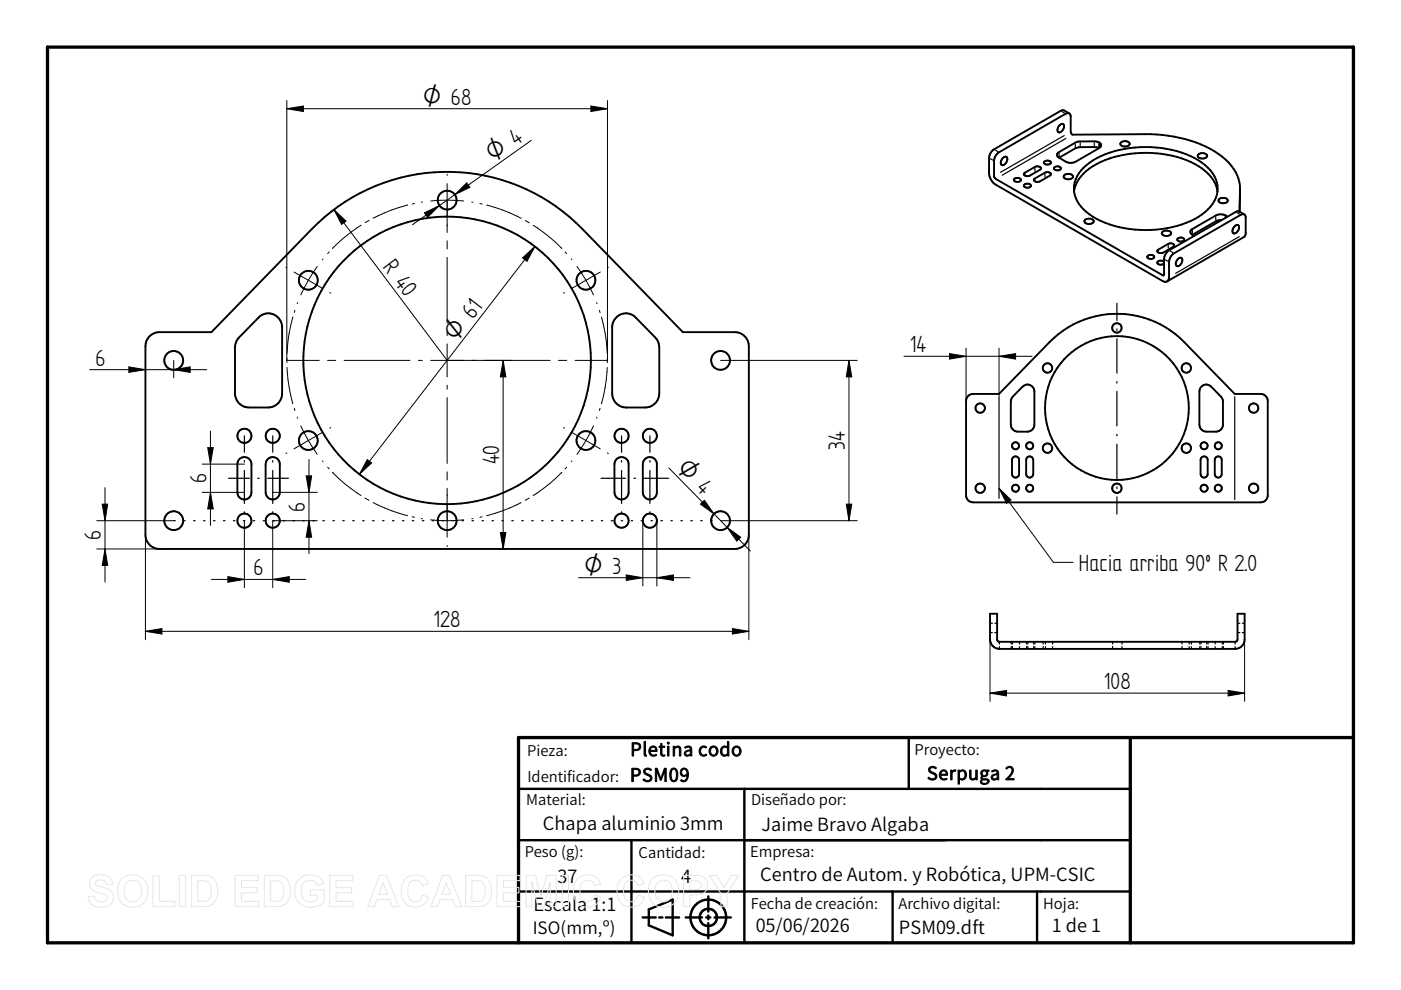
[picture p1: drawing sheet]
<svg xmlns="http://www.w3.org/2000/svg" width="297mm" height="210mm" viewBox="0 0 297 210" stroke-linecap="round" stroke-linejoin="round" font-family="sans-serif">
<path d="M10.1 10h276.9v189.9h-276.9zM239.6 156.4v43.5M287 156.4h-177.1v43.5" fill="none" stroke="#000" stroke-width=".7"/>
<g fill="none" stroke="#000" stroke-width=".51">
<path d="M192.7 156.4v10.9M109.9 167.3h129.7M109.9 178.1h129.7M133.9 178.1v21.8M157.8 167.3v32.6M109.9 189h129.7M136.3 194.5h2.7M137.6 192.8l5-2.1v7.6l-5-2.1zM139.8 194.5h.7M141.2 194.5h2.8M145.4 194.5h3.4M149.7 194.5h.9"/>
<path d="M150.2 190.1v3.2M150.2 194.1v.8M150.2 195.7v3.3M151.5 194.5h3.5M189.2 189v10.9M219.9 189v10.9"/>
<circle cx="150.2" cy="194.5" r="3.8"/>
<circle cx="150.2" cy="194.5" r="1.84"/>
</g>
<g fill="none" stroke="#000" stroke-width=".4">
<path d="M212.6 33.5a.53 .53 0 0 1 .8-.2 .53 .53 0 0 1 .1 .7 .9 .9 0 0 1-1.2 .9l-.1-.7zM215.1 37.9a.93 .93 0 0 1 1.4 .2 .85 .85 0 0 1-1.5 0zM217.1 36.7l2.3-1.3a.72 .72 0 0 1 .8-.2 .72 .72 0 0 1 .4 .7l-2.2 1.3a.71 .71 0 0 1-.8 .2 .71 .71 0 0 1-.5-.7zM217.2 39.2a.93 .93 0 0 1 1.4 .2 .85 .85 0 0 1-1.5-.1zM219.3 38l2.2-1.4a.71 .71 0 0 1 .8-.1 .71 .71 0 0 1 .5 .6l-2.3 1.4a.72 .72 0 0 1-.8 .1 .72 .72 0 0 1-.4-.6zM221.4 34.3a.91 .91 0 0 1 1.4 .2 .82 .82 0 0 1-.7 .4 .82 .82 0 0 1-.8-.5zM223.5 35.5a.92 .92 0 0 1 1.4 .2 .81 .81 0 0 1-.7 .4 .81 .81 0 0 1-.7-.5zM224.7 26.6a.52 .52 0 0 1 .7-.3 .52 .52 0 0 1 .2 .8 .9 .9 0 0 1-1.3 .8l-.1-.6zM225.7 37.1a1.26 1.26 0 0 1 1.8 .3 1.16 1.16 0 0 1-2 0zM226.7 24l-1-.6-.8 .1-14.4 8.3-.6 .8-.2 .6v3.5a3.2 3.2 0 0 0 1.4 2.5l35.4 20.4 .5 .2 .5-.1M229.7 35.6a19.3 19.3 0 0 1 13.2-4.4 20.2 20.2 0 0 1 12.6 3.8 6 6 0 0 1 0 9.9 20.8 20.8 0 0 1-13.7 3.8 18.8 18.8 0 0 1-12.1-4.3 5.8 5.8 0 0 1 0-8.8zM233 31.4l-1-.2h-3.4l-.6 .3-3.4 1.9"/>
<path d="M233 31.4l-5.5 3.1-1.3-.1-1.6-1M233 30.2l.5 .5-.1 .4-.4 .3M233 30.2l-1-.2-3.7 .1-4 2.3-.2 .5 .5 .5M233 30.2v1.2M237.7 30.2a1.25 1.25 0 0 1 1.8 .3 1.14 1.14 0 0 1-2 0zM254.1 32.7a1.26 1.26 0 0 1 1.8 .3 1.16 1.16 0 0 1-2 0zM262.9 40l-.1 4.9 .1-4.8a9.7 9.7 0 0 0-5.4-8 28.2 28.2 0 0 0-14.8-3.7l-15.3 .2-.4-.7v-3.4l-.4-.5h-.4l-14.6 8.4-.6 .8-.2 .6v3.7l.3 .4 35.5 20.5 .2-.3v-3.5l.2-.6 .6-.7 14.4-8.4h.8l1 .6M230.1 46.6a1.25 1.25 0 0 1 1.8 .3 1.14 1.14 0 0 1-2 0zM243.4 54.2a.85 .85 0 0 1 1.3 .3 .9 .9 0 0 1-1.5 0zM245.4 53.1l2.3-1.4a.7 .7 0 0 1 .8-.2 .7 .7 0 0 1 .4 .7l-2.3 1.4a.71 .71 0 0 1-.7 .1 .71 .71 0 0 1-.5-.6zM246.5 49.1a1.26 1.26 0 0 1 1.8 .4 1.16 1.16 0 0 1-2 0zM246.8 55.5a.91 .91 0 0 0-1.4 .2 .91 .91 0 0 0 1.4 .1"/>
<path d="M248.7 53.9l14.4-8.3 .6-.2 .3 .3 .1 3.7-.2 .7-16.4 9.6 .3-.6 .1-3.9 .2-.6zM249.7 50.5a.83 .83 0 0 1 1.4 .4 .78 .78 0 0 1-.8 .4 .78 .78 0 0 1-.7-.6zM249.7 54.9a.53 .53 0 0 1 .8-.2 .53 .53 0 0 1 .2 .7 .9 .9 0 0 1-1.3 .9l-.1-.7zM252.8 49.8l.4 .2M258.1 40.6a8.2 8.2 0 0 0-4.8-5.8 23.8 23.8 0 0 0-21.6 .4 8 8 0 0 0-4 5.4M258.5 42.2a1.25 1.25 0 0 1 1.8 .3 1.14 1.14 0 0 1-2 0zM259 46.7l-1.2 .2-5 2.9M259.9 45.7l-.9-.3-1 .2-5.2 3-.4 .5 .1 .3 .3 .4M259.9 45.7v.5M259.9 45.7l.3 .3M261.8 48a.53 .53 0 0 1 .7-.3 .53 .53 0 0 1 .2 .8 .93 .93 0 0 1-1.3 .9l-.1-.7zM31.5 71.5a3.1 3.1 0 0 1 2.3-1.1h11l21.4-21.9a40 40 0 0 1 57.2 0l21.4 21.9h11a2.97 2.97 0 0 1 3 3v40a3 3 0 0 1-3 3h-122a2.97 2.97 0 0 1-3-3v-40a2.9 2.9 0 0 1 .7-1.9z"/>
<path d="M54.8 67.3a2.9 2.9 0 0 1 3.2-.6 2.9 2.9 0 0 1 1.8 2.7v14a2.97 2.97 0 0 1-3 3h-4a3 3 0 0 1-3-3v-9.7l.2-1 .7-1.1zM130.8 67.1a2.82 2.82 0 0 1 4 .2l4.1 4.3 .7 1.1 .2 1v9.7a2.97 2.97 0 0 1-3 3h-4a2.97 2.97 0 0 1-3-3v-14a2.98 2.98 0 0 1 1-2.3zM50.7 97.4a1.5 1.5 0 0 1 1.6-.4 1.5 1.5 0 0 1 1 1.4v6a1.49 1.49 0 0 1-1.5 1.5 1.49 1.49 0 0 1-1.5-1.5v-6zM56.7 97.4a1.51 1.51 0 0 1 1.7-.4 1.51 1.51 0 0 1 .9 1.4v6a1.5 1.5 0 0 1-1.5 1.5 1.5 1.5 0 0 1-1.5-1.5v-6zM130.7 97.4a1.51 1.51 0 0 1 1.6-.4 1.51 1.51 0 0 1 1 1.4v6a1.5 1.5 0 0 1-1.5 1.5 1.5 1.5 0 0 1-1.5-1.5v-6zM136.7 97.4a1.49 1.49 0 0 1 1.6-.4 1.49 1.49 0 0 1 1 1.4v6a1.49 1.49 0 0 1-1.5 1.5 1.49 1.49 0 0 1-1.5-1.5v-6zM205.4 83.8l.9-.3h5.5l10.7-10.9a20 20 0 0 1 28.6 0l10.7 10.9h5.5l.9 .3 .4 .6 .2 .6v20l-.2 .7-.4 .5-.9 .3h-61.3a1.48 1.48 0 0 1-1.2-1.5v-20l.2-.6zM214.7 97a.76 .76 0 0 1 .9-.2 .76 .76 0 0 1 .5 .7v3a.75 .75 0 0 1-.8 .8 .75 .75 0 0 1-.7-.8v-3zM216.8 82a1.46 1.46 0 0 1 1.6-.3 1.46 1.46 0 0 1 .9 1.3v7l-.1 .7-.4 .5-.7 .3h-2.3l-.6-.1-.7-.7-.2-.7 .1-5.2 .3-.7zM217.7 97a.76 .76 0 0 1 .9-.2 .76 .76 0 0 1 .5 .7v3a.75 .75 0 0 1-.8 .8 .75 .75 0 0 1-.7-.8v-3zM254.6 82.1l.5-.4a1.35 1.35 0 0 1 1.7 .3l2.1 2.1 .4 1.1v5.2l-.6 .8-.9 .3h-2.3l-.6-.3-.5-.5-.1-.7v-7zM254.7 97a.76 .76 0 0 1 .9-.2 .76 .76 0 0 1 .4 .7v3a.75 .75 0 0 1-.7 .8 .75 .75 0 0 1-.8-.8v-3z"/>
<path d="M257.7 97a.74 .74 0 0 1 .8-.2 .74 .74 0 0 1 .5 .7v3a.74 .74 0 0 1-.7 .8 .74 .74 0 0 1-.7-.8v-3zM209.9 130.1h1.5v5.5l.2 .3 .3 .2h50l.3-.2 .2-.3v-5.5h1.5v5.5a2.02 2.02 0 0 1-2 2h-50a2.02 2.02 0 0 1-2-2z"/>
<circle cx="65.4" cy="59.4" r="2"/>
<circle cx="94.8" cy="42.4" r="2"/>
<circle cx="124.2" cy="59.4" r="2"/>
<circle cx="36.8" cy="76.4" r="2.01"/>
<circle cx="94.8" cy="76.4" r="30.5"/>
<circle cx="152.8" cy="76.4" r="2"/>
<circle cx="222.1" cy="78" r="1"/>
<circle cx="236.8" cy="69.5" r="1"/>
<circle cx="251.5" cy="78" r="1"/>
<circle cx="51.8" cy="92.4" r="1.5"/>
<circle cx="57.8" cy="92.4" r="1.5"/>
<circle cx="65.4" cy="93.4" r="2"/>
<circle cx="124.2" cy="93.4" r="2"/>
<circle cx="131.8" cy="92.4" r="1.5"/>
<circle cx="137.8" cy="92.4" r="1.49"/>
<circle cx="207.8" cy="86.5" r="1"/>
<circle cx="215.3" cy="94.5" r=".75"/>
<circle cx="218.3" cy="94.5" r=".76"/>
<circle cx="222.1" cy="95" r="1"/>
<circle cx="236.8" cy="86.5" r="15.2"/>
<circle cx="251.5" cy="95" r="1"/>
<circle cx="255.3" cy="94.5" r=".76"/>
<circle cx="258.3" cy="94.5" r=".75"/>
<circle cx="265.8" cy="86.5" r="1"/>
<circle cx="36.8" cy="110.4" r="2"/>
<circle cx="51.8" cy="110.4" r="1.5"/>
<circle cx="57.8" cy="110.4" r="1.5"/>
<circle cx="94.8" cy="110.4" r="2"/>
<circle cx="131.8" cy="110.4" r="1.5"/>
<circle cx="137.8" cy="110.4" r="1.49"/>
<circle cx="152.8" cy="110.4" r="2"/>
<circle cx="207.8" cy="103.5" r="1"/>
<circle cx="215.3" cy="103.5" r=".74"/>
<circle cx="218.3" cy="103.5" r=".75"/>
<circle cx="236.8" cy="103.5" r="1"/>
<circle cx="255.3" cy="103.5" r=".76"/>
<circle cx="258.3" cy="103.5" r=".75"/>
<circle cx="265.8" cy="103.5" r="1"/>
</g>
<g fill="none" stroke="#000" stroke-width=".21">
<path d="M60.8 23.1l3.5-.6v1.1zM60.8 23.1h68M60.8 21.3v55.1h6.9M94.8 36.9v.1M94.8 37.1v.1M94.8 38.9v10.4M112.6 29.8l-25.1 17.8M125.3 22.5l3.5 .6-3.5 .5zM128.8 21.3v55.1h-6.9M60.6 56.7h.1M60.8 56.8h.1M62.3 57.7l6.1 3.5"/>
<path d="M67.3 56.5a36.5 36.5 0 0 0-3.5 6M68.4 55.1h-.1M68.5 54.9l-.1 .1M69.8 53.4l-.3 .4M70.8 44.5l24 31.9M70.8 44.5l2.6 2.4-1 .7zM76.6 47.8l-.9 .5a33.9 33.9 0 0 0-5.2 4.4M78.3 46.7l-.9 .5M86.4 43.5h-.2a34.1 34.1 0 0 0-7.1 2.8M87.9 43.1l-.5 .2M89.3 42.9h.1M89.5 42.8h.1"/>
<path d="M90 45.1l3.2-1.5-2.5 2.5zM91.3 42.6a36.1 36.1 0 0 1 7 0M94.8 51.1v1.7M94.8 54.6v13.9M96.4 41.3l2.6-2.5 .6 .9zM100 42.8h.1M100.2 42.9h.1M101.7 43.1l.5 .2M103.2 43.5h.2a33.5 33.5 0 0 1 7.1 2.8M110.8 54.7l2.6-2.4-1.7 3.1zM111.4 46.8l.8 .4M113.1 47.8l.8 .5a33.9 33.9 0 0 1 5.2 4.4"/>
<path d="M113.4 52.3l-37.2 48.3M119.8 53.4l.3 .4M121.1 54.9l.1 .1M121.2 55.1h.1M122.3 56.5a36.5 36.5 0 0 1 3.5 6M127.3 57.7l-6.1 3.5M128.8 56.8h.1M129 56.7h-.1M19 78.4h24.8M27.3 77.8l3.5 .6-3.5 .6zM36.8 76.4v3.7M36.8 78.4l3.5-.6v1.2z"/>
<path d="M60.8 75.9v1M60.9 77.9l.4 4.3 .8 3.4M62.1 67.2l-.1 .2a34.5 34.5 0 0 0-1.1 7.5M62.5 65.8l-.1 .5M63.1 64.3l-.1 .1M63.1 64.2h.1M69.4 76.4h1.8M69.9 62l.1 .1M70.1 62.1v.1M73 76.4h13.9M88.7 76.4h.9M91.3 76.4h25.3"/>
<path d="M94.8 70.3v.9M94.8 72.9v7M106.7 76.4l.5 3.5h-1.1zM106.7 76.4v40M118.4 76.4h1.8M119.5 62.1v.1M119.7 62l-.1 .1M126.5 64.2h.1M126.6 64.3v.1M127.1 65.8l.1 .5M127.5 67.2l.1 .2a34.5 34.5 0 0 1 1.2 7.6M128.8 77.9l-.5 4.3-.8 3.4"/>
<path d="M128.8 75.9v1M152.8 76.4h29M180 76.4l.6 3.5h-1.2zM180 76.4v34M191.7 75.5h27.1M201.3 75l3.5 .5-3.5 .6zM204.8 73.8v11.2M211.8 75.5l3.5-.5v1.1zM211.8 73.8v10.5M42.9 98.4h8.9M44 94.9h1.2l-.6 3.5zM44.6 91.4v20"/>
<path d="M60.7 96.1l-.1 .1M60.8 96v.1M62.4 86.6l.1 .4M63 88.4l.1 .1M63.1 88.6v.1M63.8 90.3a36.5 36.5 0 0 0 3.5 6M65.5 97.4v20M68.3 97.7l.1 .1M68.4 91.7l-6.1 3.5M68.4 97.9h.1M69.5 99.1l.3 .3M70 90.7l-.1 .1"/>
<path d="M70.1 90.7h.1M77.9 97.5l.9 .6-2.6 2.5zM94.8 81.7v.8M94.8 84.3v14M119.5 90.7h.1M119.6 90.7l.1 .1M120.1 99.1l-.3 .3M121.2 97.9h-.1M121.2 91.7l6.1 3.5M121.3 97.7l-.1 .1M125.8 90.3a36.5 36.5 0 0 1-3.5 6M126.5 88.6v.1"/>
<path d="M126.6 88.4v.1M127.2 86.6l-.1 .4M128.8 96v.1M128.9 96.1l.1 .1M141.8 99.2l9.6 9.8M20.5 116.4h13.3M20.5 110.4h16.3M21.7 106.9h1.1l-.5 3.5zM22.3 116.4l.5 3.5h-1.1zM22.3 103.4v20M30.8 113.4v22.2M42.9 104.4h8.9"/>
<path d="M44.6 104.4l.6 3.5h-1.2zM51.8 110.4v14.2M57.8 104.4h9.5M64.9 100.9h1.2l-.6 3.5zM65.5 110.4l.6 3.5h-1.2zM67.3 110.4h-9.5v14.2M70.5 100.1l.1 .2a31.7 31.7 0 0 0 5.9 4.8M77.4 105.6l.8 .5M79.1 106.6l4 1.7 3.3 1M87.4 109.6l.5 .1M89.3 110h.1M89.5 110h.1"/>
<path d="M91.3 110.2a32.1 32.1 0 0 0 7 0M94.8 100v1.8M94.8 103.5v10.4M94.8 115.7h.1M94.8 115.8v.1M100.1 110h-.1M100.2 110h.1M102.2 109.6l-.5 .1M106.1 112.9h1.1l-.5 3.5zM110.5 106.6l-4 1.7-3.3 1M112.2 105.6l-.8 .5M119.1 100.2l-.1 .1a31 31 0 0 1-6 4.8"/>
<path d="M136.3 110.4v13.8M139.3 110.4v13.8M148.5 106.9l.8-.8 2.1 2.9zM151.4 109l7.7 7.8M152.8 110.4h29M154.2 111.8l2.9 2.1-.9 .8zM158.8 113.4v22.2M179.4 106.9h1.2l-.6 3.5zM211.8 103.5l2.6 2.5-1 .7zM211.8 103.5l11.5 15.7h4.2M30.8 133.9h128M30.8 133.9l3.5-.6v1.1z"/>
<path d="M44.8 122.9h20M48.3 122.3l3.5 .6-3.5 .5zM57.8 122.9l3.5-.6v1.1zM122.6 122.5h23.7M132.8 121.9l3.5 .6-3.5 .6zM139.3 122.5l3.5-.6v1.2zM155.3 133.3l3.5 .6-3.5 .5zM209.9 135.6v13.1M263.9 135.6v13.1M209.9 147h54M209.9 147l3.5-.6v1.2zM260.4 146.4l3.5 .6-3.5 .6z"/>
</g>
<g fill="#000">
<path d="M60.8 23.1l3.5-.6v1.1zM96.4 41.3l2.6-2.5 .6 .9zM125.3 22.5l3.5 .6-3.5 .5zM70.8 44.4l2.6 2.5-1 .7zM90 45.1l3.2-1.5-2.5 2.5zM110.8 54.7l2.6-2.4-1.7 3.1zM27.3 77.8l3.5 .6-3.5 .6zM36.8 78.4l3.5-.6v1.2zM106.7 76.4l.5 3.5h-1.1zM180 76.4l.6 3.5h-1.2zM201.3 75l3.5 .5-3.5 .6zM211.8 75.5l3.5-.5v1.1z"/>
<path d="M44 94.9h1.2l-.6 3.5zM77.9 97.5l.9 .6-2.6 2.5zM21.7 106.9h1.1l-.5 3.5zM22.3 116.4l.5 3.5h-1.1zM44.6 104.4l.6 3.5h-1.2zM64.9 100.9h1.2l-.6 3.5zM65.5 110.4l.6 3.5h-1.2zM106.1 112.9h1.1l-.5 3.5zM148.5 106.9l.8-.8 2.1 2.9zM154.2 111.8l2.9 2.1-.9 .8zM179.4 106.9h1.2l-.6 3.5zM211.8 103.5l2.6 2.5-1 .7z"/>
<path d="M30.8 133.9l3.5-.6v1.1zM48.3 122.3l3.5 .6-3.5 .5zM57.8 122.9l3.5-.6v1.1zM132.8 121.9l3.5 .6-3.5 .6zM139.3 122.5l3.5-.6v1.2zM155.3 133.3l3.5 .6-3.5 .5zM209.9 147l3.5-.6v1.2zM260.4 146.4l3.5 .6-3.5 .6z"/>
</g>
<g fill="none" stroke="#000" stroke-width=".25">
<path d="M210 33.7l.5 .3M211 31.8l.6 .3M217.3 36.8v.2M219.4 38v.3M219.4 35.7v.6M221.5 36.9v.6M224.6 32.6v.5M225.2 23.7l.5 .3M225.6 28.7l-13.5 7.8M226 29.4l-13.5 7.7M228 30.5v.6M229 30.3v.6"/>
<path d="M232 30.3v.6M245.6 53.1v.3M246.7 58.2l-.1 .1M247.1 55.1l.5 .3M247.7 52v.6M248.2 53.3l.5 .3M252.8 48.9v.5M257.8 46v.6M262.3 45.1l.5 .3M262.8 50.2l-13.5 7.8M262.9 40.4v.6M236.8 64.3v3.6"/>
<path d="M236.8 69.7v.4M236.8 71.8v7.3M51.8 92.4v3.5M51.8 97.7v.3M51.8 99.8v6.9M57.8 92.4v3.5M57.8 97.7v.3M57.8 99.8v6.9M131.8 92.4v3.5M131.8 97.7v.3M131.8 99.8v6.9M137.8 92.4v3.5"/>
<path d="M137.8 97.7v.3M137.8 99.8v6.9M211.8 84.3v21.4M236.8 80.9v.3M236.8 83v7.3M236.8 92.1v.3M236.8 94.2v7.3M261.8 84.1v21.8M36.8 110.4h.4M38.9 110.4h.4M41 110.4h.4M43.2 110.4h.3"/>
<path d="M45.3 110.4h.3M47.4 110.4h.3M48.5 101.4h4.4M49.5 110.4h.3M51.6 110.4h.3M51.8 108.5v.3M53.7 110.4h.3M54.6 101.4h.4M55.8 110.4h.3M56.7 101.4h4.5M57.8 108.5v.3M57.9 110.4h.3"/>
<path d="M60 110.4h.3M62.1 110.4h.4M64.2 110.4h.4M66.3 110.4h.4M68.4 110.4h.4M70.6 110.4h.3M72.7 110.4h.3M74.8 110.4h.3M76.9 110.4h.3M79 110.4h.3M81.1 110.4h.3M83.2 110.4h.3"/>
<path d="M85.3 110.4h.3M87.4 110.4h.4M89.5 110.4h.4M91.6 110.4h.4M93.7 110.4h.4M95.9 110.4h.3M98 110.4h.3M100.1 110.4h.3M102.2 110.4h.3M104.3 110.4h.3M106.4 110.4h.3M108.5 110.4h.3"/>
<path d="M110.6 110.4h.4M112.7 110.4h.3M114.8 110.4h.4M116.9 110.4h.4M119 110.4h.4M121.2 110.4h.3M123.3 110.4h.3M125.4 110.4h.3M127.4 101.4h5.2M127.5 110.4h.3M129.6 110.4h.3M131.7 110.4h.3"/>
<path d="M131.8 108.5v.3M133.8 110.4h.3M134.4 101.4h.3M135.9 110.4h.3M136.5 101.4h5.2M137.8 108.5v.3M138 110.4h.3M140.1 110.4h.4M142.2 110.4h.4M144.4 110.4h.3M146.4 110.4h.4M148.6 110.4h.3"/>
<path d="M150.7 110.4h.3M236.8 103.3v.3M236.8 105.3v3.7M209.9 134.1h.5M209.9 132.1h.5M210.9 134.1h.5M210.9 132.1h.5M211.9 136.1v.5M211.9 137.1v.5M214.4 136.1v.4M214.4 137.1v.5M214.6 136.1v.4"/>
<path d="M214.6 137.1v.5M216.2 136.1v.5M216.2 137.1v.5M217.7 136.1v.4M217.7 137.1v.5M217.9 136.1v.4M217.9 137.1v.5M219.2 136.1v.5M219.2 137.1v.5M219.4 136.1v.5M219.4 137.1v.5M221.2 136.1v.4"/>
<path d="M221.2 137.1v.5M221.7 136.1v.4M221.7 137.1v.5M223.2 136.1v.5M223.2 137.1v.5M235.9 136.1v.4M235.9 137.1v.5M237.9 136.1v.5M237.9 137.1v.5M250.6 136.1v.4M250.6 137.1v.5M252.1 136.1v.5"/>
<path d="M252.1 137.1v.5M252.6 136.1v.5M252.6 137.1v.5M254.4 136.1v.5M254.4 137.1v.5M254.6 136.1v.4M254.6 137.1v.5M255.8 136.1v.4M255.8 137.1v.5M256.1 136.1v.5M256.1 137.1v.5M257.6 136.1v.4"/>
<path d="M257.6 137.1v.5M259.1 136.1v.5M259.1 137.1v.5M259.4 136.1v.4M259.4 137.1v.5M261.9 136.1v.5M261.9 137.1v.5M262.4 134.1h.5M262.4 132.1h.5M263.4 134.1h.5M263.4 132.1h.5"/>
</g>
<g fill="none" stroke="#e6e6e6" stroke-width=".21">
<path d="M19.4 186.2a3.1 3.1 0 0 1 4.1 .1l.4 1.2h-1.4a1.31 1.31 0 0 0-1-.9 1.31 1.31 0 0 0-1.3 .5l.2 .5 .8 .4a3.9 3.9 0 0 1 2.6 1.2 2.16 2.16 0 0 1-.2 2.4 2.16 2.16 0 0 1-2.2 .8 2.38 2.38 0 0 1-2.7-2.3l1.3-.1a1.43 1.43 0 0 0 1.2 1.2 1.43 1.43 0 0 0 1.5-.9 1.15 1.15 0 0 0-1.3-.9 2.45 2.45 0 0 1-2.5-2.1l.2-.7zM25.8 186.3a3.3 3.3 0 0 1 4.2-.3 3.3 3.3 0 0 1 1.3 3.9 3.2 3.2 0 0 1-3.9 2.4 3.2 3.2 0 0 1-2.5-3.8l.3-1.3zM26.8 187.2a1.86 1.86 0 0 1 2.2-.4 1.86 1.86 0 0 1 1 2.1 1.89 1.89 0 0 1-1.8 2.3 1.89 1.89 0 0 1-1.9-2.3l.1-.8zM32.4 185.7h1.4v5.4h3.3v1.1h-4.7zM38 185.6h1.3v6.6h-1.3zM40.6 185.6h2.4a2.83 2.83 0 0 1 3.2 3.4 2.82 2.82 0 0 1-3.1 3.2h-2.5zM41.9 186.7a2.78 2.78 0 0 1 2.5 .6 3.4 3.4 0 0 1-.3 3.6l-.6 .2h-1.6zM49.9 185.6h4.9v1.1h-3.6v1.5h3.3v1.1h-3.3v1.8h3.7v1.1h-5zM56 185.6h2.5a2.83 2.83 0 0 1 3.1 3.4 2.82 2.82 0 0 1-3.1 3.2h-2.5zM57.4 186.7a2.78 2.78 0 0 1 2.4 .6 3.4 3.4 0 0 1-.3 3.6l-.5 .2h-1.6zM63.3 186.5a3.4 3.4 0 0 1 5 .1l.3 .8-1.3 .3a1.81 1.81 0 0 0-2.3-1 1.81 1.81 0 0 0-1.1 2.1 2.06 2.06 0 0 0 1 2.2 2.06 2.06 0 0 0 2.4-.4v-.8h-1.5v-1.1h2.9v2.6a3.9 3.9 0 0 1-5.6-.3 4.1 4.1 0 0 1 .2-4.5zM69.9 185.6h4.9v1.1h-3.6v1.5h3.3v1.1h-3.3v1.8h3.7v1.1h-5z"/>
<path d="M80.5 185.6h1.4l2.7 6.6h-1.4l-.6-1.5h-2.7l-.5 1.5h-1.4zM81.2 187.2l.9 2.4h-1.8zM85.9 186.4a2.89 2.89 0 0 1 4.9 1l-1.3 .3a1.56 1.56 0 0 0-1.8-1 1.56 1.56 0 0 0-1.2 1.7 2.25 2.25 0 0 0 1.2 2.8 1.54 1.54 0 0 0 1.9-1.4l1.3 .4a2.96 2.96 0 0 1-3.5 2.1 2.96 2.96 0 0 1-2.3-3.3l.2-1.5zM93.9 185.6h1.4l2.7 6.6h-1.5l-.5-1.5h-2.7l-.6 1.5h-1.4zM94.6 187.2l.9 2.4h-1.8zM98.7 185.6h2.4a2.83 2.83 0 0 1 3.1 3.4 2.82 2.82 0 0 1-3 3.2h-2.5zM100 186.7a2.78 2.78 0 0 1 2.5 .6 3.4 3.4 0 0 1-.3 3.6l-.6 .2h-1.6zM105.4 185.6h4.9v1.1h-3.6v1.5h3.3v1.1h-3.3v1.8h3.7v1.1h-5zM111.5 185.6h2.1l1.1 4.5 1.2-4.5h2v6.6h-1.2v-5.2l-1.3 5.2h-1.3l-1.3-5.2v5.2h-1.3zM119.2 185.6h1.3v6.6h-1.3zM122.4 186.4a2.89 2.89 0 0 1 4.9 1l-1.3 .3a1.56 1.56 0 0 0-1.8-1 1.56 1.56 0 0 0-1.2 1.7 2.25 2.25 0 0 0 1.2 2.8 1.54 1.54 0 0 0 1.9-1.4l1.3 .4a2.96 2.96 0 0 1-3.5 2.1 2.96 2.96 0 0 1-2.3-3.3l.2-1.5zM131.7 186.4a2.89 2.89 0 0 1 4.9 1l-1.3 .3a1.56 1.56 0 0 0-1.9-1 1.56 1.56 0 0 0-1.2 1.7 2.25 2.25 0 0 0 1.3 2.8 1.54 1.54 0 0 0 1.8-1.4l1.3 .4a2.96 2.96 0 0 1-3.5 2.1 2.96 2.96 0 0 1-2.3-3.3l.2-1.5z"/>
<path d="M138.4 186.3a3.3 3.3 0 0 1 4.1-.3 3.3 3.3 0 0 1 1.3 3.9 3.2 3.2 0 0 1-3.9 2.4 3.2 3.2 0 0 1-2.4-3.8l.3-1.3zM139.4 187.2a1.86 1.86 0 0 1 2.2-.4 1.86 1.86 0 0 1 .9 2.1 1.89 1.89 0 0 1-1.8 2.3 1.89 1.89 0 0 1-1.8-2.3v-.8zM144.9 185.6h2.2a2.43 2.43 0 0 1 2.7 1 2.11 2.11 0 0 1-.1 2.3 2.11 2.11 0 0 1-2.1 .8h-1.3v2.5h-1.4zM146.3 186.7h.6a1.26 1.26 0 0 1 1.8 1 1.2 1.2 0 0 1-1.7 .9h-.7zM150.4 185.6h1.6l1.5 2.6 1.5-2.6h1.6l-2.4 3.8v2.8h-1.4v-2.8z"/>
</g>
<g font-size="5.6">
<text x="81" y="56.6" transform="rotate(53 81 56.6)">R 40</text>
<text x="20.2" y="77.5">6</text>
<text x="192.9" y="74.7">14</text>
<text x="179.1" y="95.4" transform="rotate(-90 179.1 95.4)">34</text>
<text x="105.8" y="98.5" transform="rotate(-90 105.8 98.5)">40</text>
<text x="43.7" y="102.5" transform="rotate(-90 43.7 102.5)">6</text>
<text x="147.5" y="103.7" transform="rotate(45 147.5 103.7)">4</text>
<text x="64.6" y="108.5" transform="rotate(-90 64.6 108.5)">6</text>
<text x="21.4" y="114.5" transform="rotate(-90 21.4 114.5)">6</text>
<text x="53.7" y="122">6</text>
<text x="228.7" y="121">Hacia arriba 90º R 2.0</text>
<text x="91.9" y="133">128</text>
<text x="234" y="146.1">108</text>
</g>
<g font-size="5.4">
<text x="89.6" y="22.2">O 68</text>
<text x="104.6" y="34.4" transform="rotate(-35 104.6 34.4)">O 4</text>
<text x="96.6" y="72.6" transform="rotate(-52 96.6 72.6)">O 61</text>
<text x="143.3" y="99.5" transform="rotate(46 143.3 99.5)">O</text>
<text x="123.8" y="121.6">O 3</text>
</g>
<g font-size="3.9">
<text x="133.6" y="160.3">Pletina codo</text>
<text x="133.6" y="165.7">PSM09</text>
<text x="196.5" y="165.4">Serpuga 2</text>
<text x="115.1" y="176">Chapa aluminio 3mm</text>
<text x="161.4" y="176.1">Jaime Bravo Algaba</text>
<text x="118.2" y="187.2">37</text>
<text x="144.4" y="187.2">4</text>
<text x="161.2" y="186.8">Centro de Autom. y Robótica, UPM-CSIC</text>
<text x="113.1" y="193.3">Escala 1:1</text>
<text x="160.2" y="197.7">05/06/2026</text>
<text x="190.6" y="198">PSM09.dft</text>
<text x="223" y="197.6">1 de 1</text>
</g>
<text font-size="3.6" x="112.9" y="197.9">ISO(mm,º)</text>
<g font-size="3.1">
<text x="111.8" y="160.2">Pieza:</text>
<text x="193.9" y="160.1">Proyecto:</text>
<text x="111.8" y="165.7">Identificador:</text>
<text x="111.6" y="170.8">Material:</text>
<text x="159.3" y="170.8">Diseñado por:</text>
<text x="111.2" y="181.7">Peso (g):</text>
<text x="135.4" y="182">Cantidad:</text>
<text x="159" y="181.8">Empresa:</text>
<text x="159.2" y="192.7">Fecha de creación:</text>
<text x="190.5" y="192.7">Archivo digital:</text>
<text x="221.2" y="192.7">Hoja:</text>
</g>
</svg>
